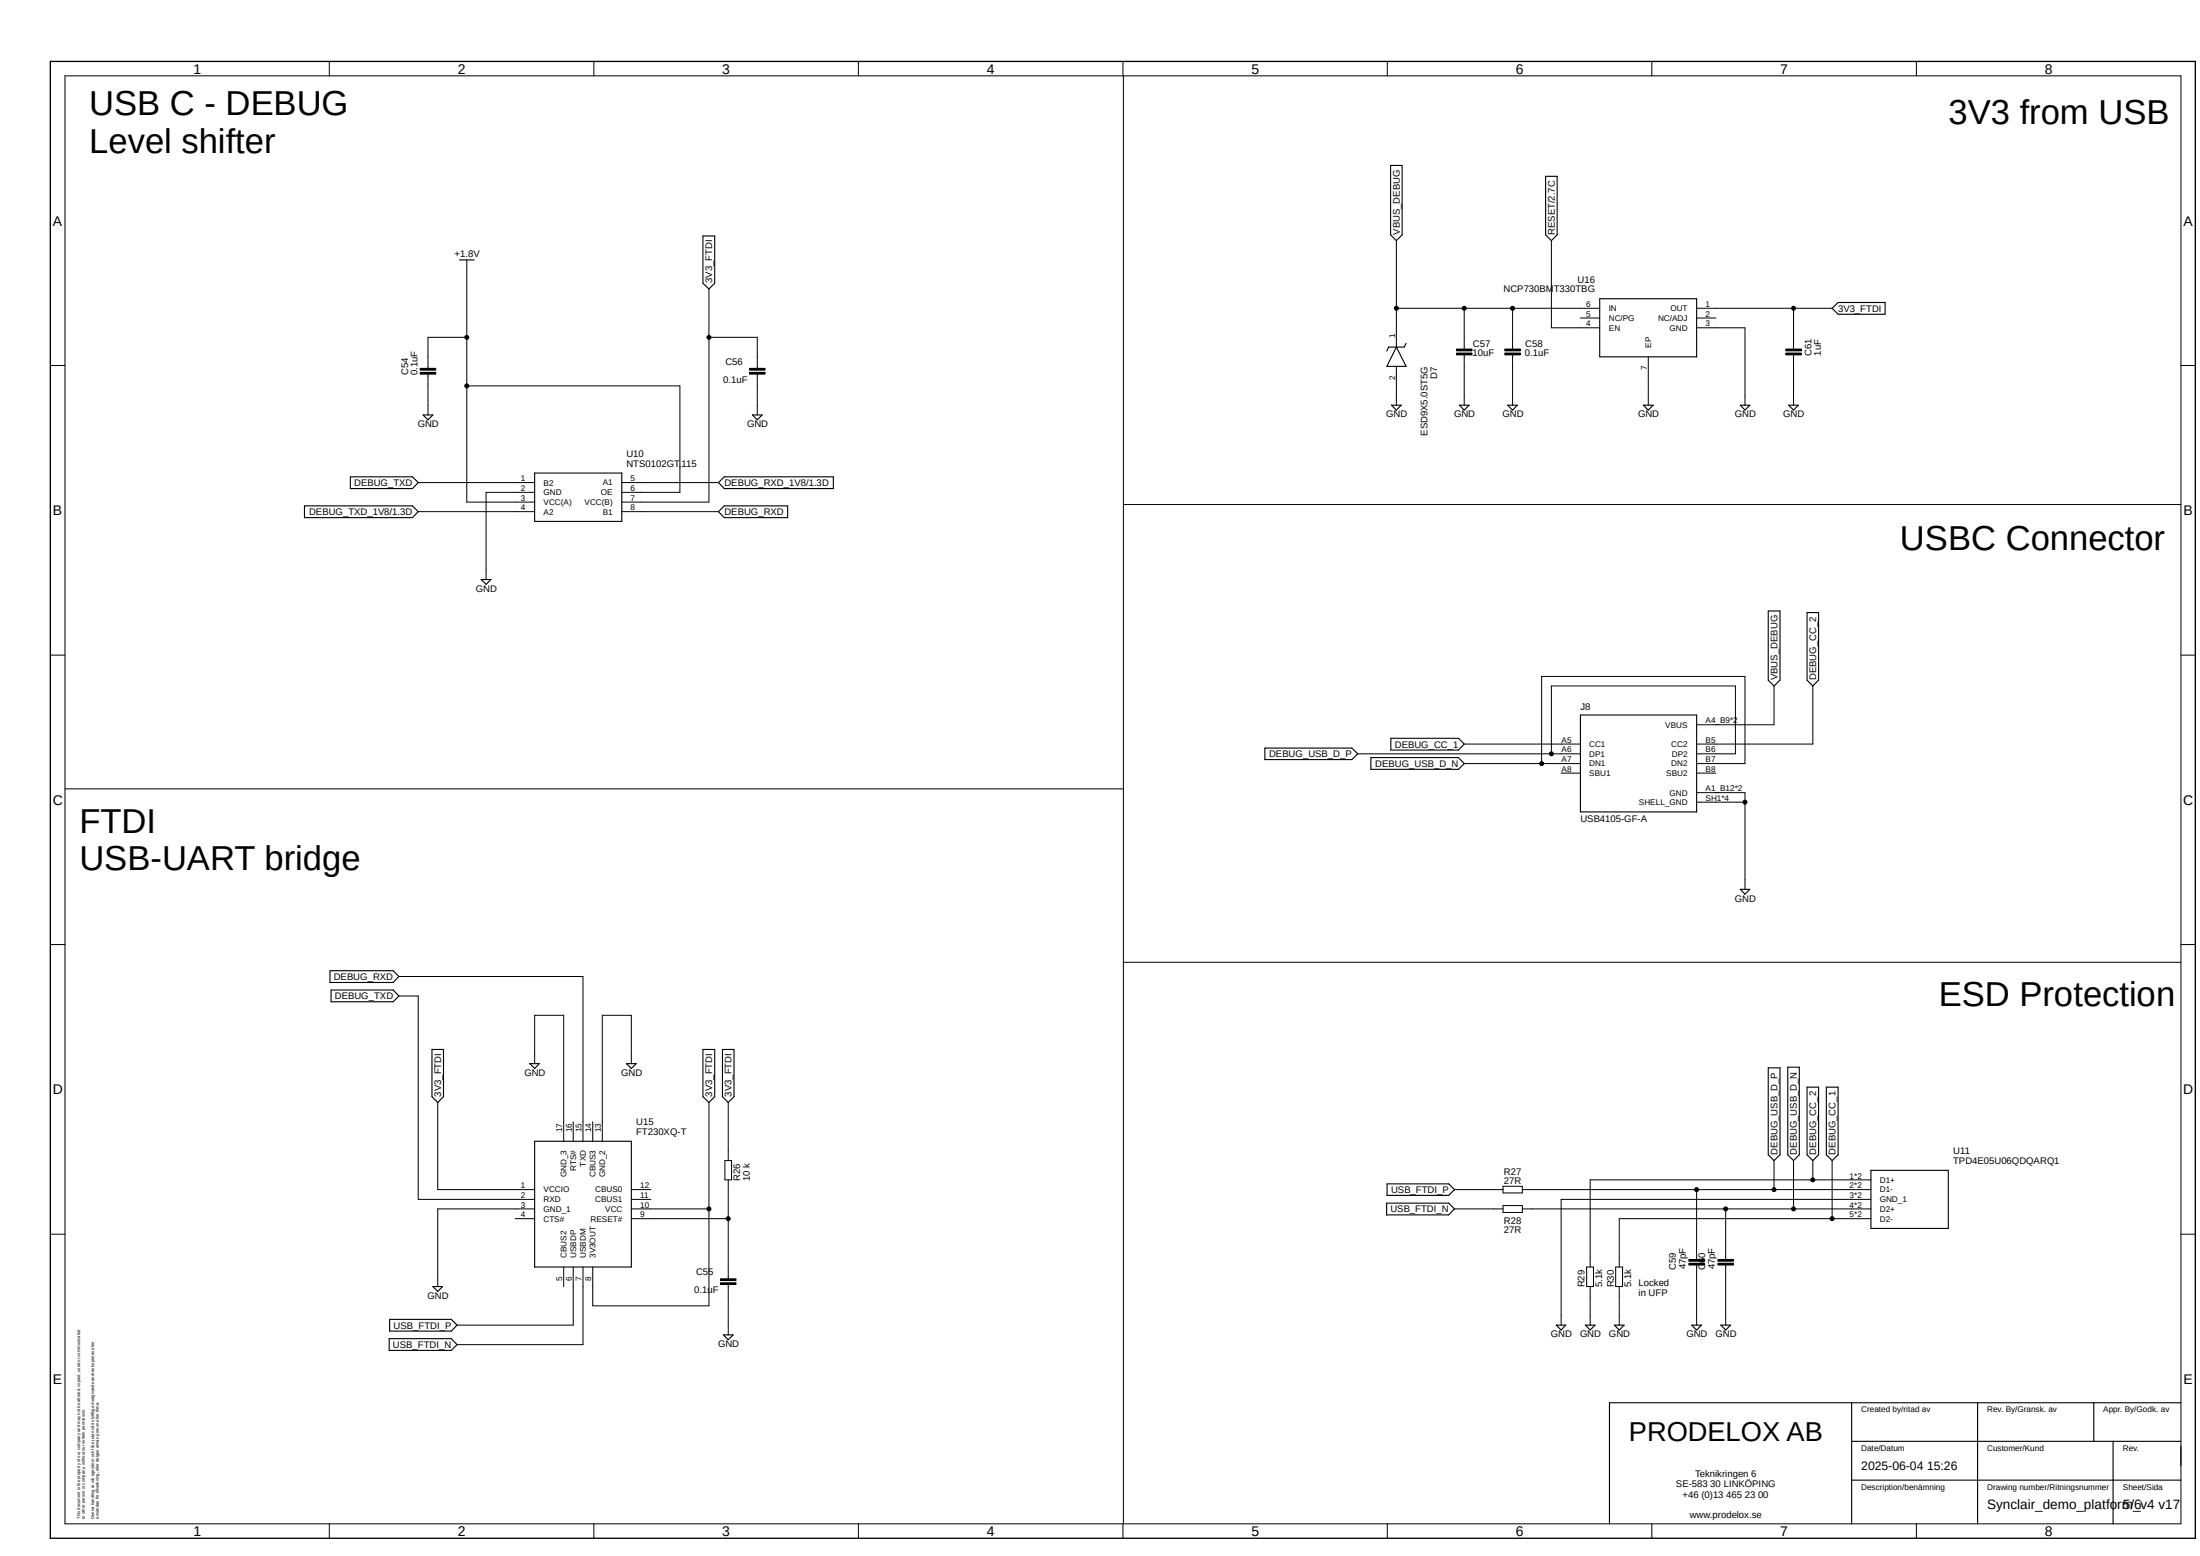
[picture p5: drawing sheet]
<svg xmlns="http://www.w3.org/2000/svg" width="420mm" height="297mm" viewBox="0 0 420 297" stroke-linecap="round" stroke-linejoin="round" font-family="sans-serif">
<path d="M9.2 11.5l410.2 282.5M419.4 11.5l-410.2 282.5" fill="none" stroke="#fff" stroke-width=".19"/>
<g fill="none" stroke="#000" stroke-width=".21">
<path d="M265.5 31.6h2.2v13.2l-1.1 1.1-1.1-1.1zM295.1 33.7h2.2v11.1l-1.1 1.1-1.1-1.1zM87.7 49.6h2.8M134.2 45h2.2v9.1l-1.1 1.1-1.1-1.1zM305.4 57h18.5v11.1h-18.5zM349.8 58.8l1.1-1.1h9v2.3h-9zM80.8 79.2h1.8l-.9 .9zM143.6 79.2h1.9l-.9 .9zM265.6 77.3h1.9l-.9 1zM266.6 66.3l1.8 3.6h-3.6zM268.4 65.5l-.3 .8h-3l-.3 .7M278.6 77.3h1.9l-1 1z"/>
<path d="M287.8 77.3h1.9l-.9 1zM313.7 77.3h1.9l-.9 1zM332.2 77.3h1.9l-1 1zM341.5 77.3h1.8l-.9 1zM58.1 96.6h20.6l1.1 1.1-1.1 1.1h-20.6zM66.9 91h11.8l1.1 1.1-1.1 1.2h-11.8zM102.1 90.3h16.6v9.2h-16.6zM138.3 96.6h12.1v2.2h-12.1l-1.1-1.1zM138.3 91h20.8v2.3h-20.8l-1.1-1.2zM91.9 110.6h1.8l-.9 .9zM337.6 116.6h2.2v13.2l-1.1 1.1-1.1-1.1zM345 116.9h2.2v12.9l-1.1 1.1-1.1-1.1z"/>
<path d="M301.7 136.5h22.2v18.5h-22.2zM241.5 142.8h16.6l1.1 1.1-1.1 1.1h-16.6zM261.7 144.6h16.7l1.1 1.2-1.1 1.1h-16.7zM265.5 140.9h12.9l1.1 1.1-1.1 1.2h-12.9zM332.2 169.8h1.9l-1 .9zM63 185.3h12.1l1.1 1.1-1.1 1.1h-12.1zM63.2 189h11.9l1.1 1.1-1.1 1.1h-11.9zM82.5 200.3h2.2v9l-1.1 1.1-1.1-1.1zM101.1 203h1.9l-.9 1zM102.1 217.8h18.4v24.1h-18.4zM119.6 203h1.9l-1 1zM134.2 200.3h2.2v9l-1.1 1.1-1.1-1.1z"/>
<path d="M137.9 200.3h2.2v9l-1.1 1.1-1.1-1.1zM337.6 203.8h2.2v16.6l-1.1 1.1-1.1-1.1zM341.3 203.7h2.2v16.7l-1.1 1.1-1.1-1.1zM345 207.5h2.2v12.9l-1.1 1.1-1.1-1.1zM348.7 207.5h2.2v12.9l-1.1 1.1-1.1-1.1zM264.7 229.7h11.9l1.1 1.1-1.1 1.1h-11.9zM264.8 226h11.8l1.1 1.1-1.1 1.1h-11.8zM357.2 223.4h14.7v11.1h-14.7zM74.3 255.5h11.8l1.1 1.2-1.1 1.1h-11.8zM74.4 251.8h11.7l1.1 1.1-1.1 1.2h-11.7zM82.6 245.6h1.9l-.9 .9zM138.1 254.8h1.9l-1 .9z"/>
<path d="M297.1 252.9h1.8l-.9 1zM302.6 252.9h1.9l-.9 1zM308.2 252.9h1.8l-.9 1zM323 252.9h1.8l-.9 1zM328.5 252.9h1.9l-1 1zM353.5 267.8v23.1M353.5 275.1h62.8M377.5 267.8v23.1M399.7 267.8v7.3M403.4 275.1v15.8M416.3 267.8h-109v23.1M353.5 282.5h62.8"/>
</g>
<g fill="none" stroke="#000" stroke-width=".19">
<path d="M12.4 14.5h403.9v276.4h-403.9zM62.9 11.7v2.8M113.4 11.7v2.8M163.9 11.7v2.8M214.4 11.7v2.8M214.5 14.5v276.4M264.8 11.7v2.8M315.3 11.7v2.8M365.8 11.7v2.8M89.1 49.6v46.2h13M135.3 55.2v40.6h-16.6M266.6 45.9v20.4"/>
<path d="M266.6 58.8h38.8M279.5 58.8v7.8M288.8 58.8v7.8M296.2 45.9v16.7h9.2M323.9 58.8h25.9M342.4 58.8v7.8M9.6 69.8h2.8M80.2 70.3h3v.4h-3zM80.2 71.1h3v.3h-3zM81.7 71.4v7.8M89.1 73.7h40.7v20.3h-11.1M89.1 64.4h-7.4v5.9"/>
<path d="M135.3 64.4h9.3v5.9M143.1 70.3h2.9v.4h-2.9zM143.1 71.1h2.9v.3h-2.9zM144.6 71.4v7.8M266.6 69.9v7.4M278 66.6h3v.4h-3zM278 67.4h3v.3h-3zM279.5 67.7v9.6M287.3 66.6h2.9v.4h-2.9zM287.3 67.4h2.9v.3h-2.9zM288.8 67.7v9.6M301.7 60.7h3.7"/>
<path d="M314.7 68.1v9.2M323.9 62.6h9.2v14.7M323.9 60.7h3.7M340.9 66.6h3v.4h-3zM340.9 67.4h3v.3h-3zM342.4 67.7v9.6M416.3 69.8h2.8M79.8 92.1h22.3M79.8 97.7h22.3M102.1 94h-9.3v16.6M118.7 92.1h18.5M118.7 97.7h18.5"/>
<path d="M214.5 96.3h201.8M9.6 125.1h2.8M338.7 130.9v7.4h-14.8M346.1 130.9v11.1h-22.2M416.3 125.1h2.8M12.4 150.6h202.1M259.2 143.9h42.5M279.5 142h22.2M279.5 145.8h22.2M294.3 145.8v-16.7h38.8v16.7h-9.2M296.2 143.9v-13h35.1v13h-7.4M298 147.6h3.7"/>
<path d="M323.9 151.3h9.2v18.5M323.9 147.6h3.7M323.9 153.1h9.2M9.6 180.3h2.8M76.2 190.1h3.6v38.8h22.3M76.2 186.4h35.1v31.4M214.5 183.7h201.8M416.3 180.3h2.8M83.6 210.4v16.7h18.5M102.1 203v-9.2h5.5v24M109.4 214.1v3.7M113.2 214.1v3.7"/>
<path d="M120.5 203v-9.2h-5.5v24M135.3 210.4v38.9h-22.1v-7.4M139 210.4v11.1M9.6 235.6h2.8M98.3 232.6h3.8M102.1 230.8h-18.5v14.8M120.5 227.1h3.7M120.5 228.9h3.7M120.5 230.8h14.8M120.5 232.6h18.5M138.4 221.5h1.3v3.7h-1.3zM139 225.2v18.9"/>
<path d="M277.7 227.1h9.2M277.7 230.8h9.2M286.9 226.4h3.7v1.3h-3.7zM286.9 230.1h3.7v1.3h-3.7zM290.6 227.1h66.6M290.6 230.8h66.6M323.9 227.1v13.3M329.4 230.8v9.6M338.7 221.5v5.6M342.4 221.5v9.3M346.1 221.5v3.7M349.8 221.5v11.1"/>
<path d="M357.2 228.9h-59.2v24M357.2 232.6h-48.1v9.3M357.2 225.2h-53.6v16.7M416.3 235.6h2.8M107.6 241.9v3.7M109.4 241.9v11h-22.2M111.3 241.9v14.8h-24.1M137.5 244.1h3v.3h-3zM137.5 244.9h3v.3h-3zM139 245.2v9.6M302.9 241.9h1.3v3.7h-1.3zM303.6 245.6v7.3"/>
<path d="M308.4 241.9h1.4v3.7h-1.4zM309.1 245.6v7.3M322.4 240.4h3v.3h-3zM322.4 241.1h3v.4h-3zM323.9 241.5v11.4M328 240.4h2.9v.3h-2.9zM328 241.1h2.9v.4h-2.9zM329.4 241.5v11.4M62.9 290.9v2.7M113.4 290.9v2.7M163.9 290.9v2.7M214.4 290.9v2.7"/>
<path d="M264.8 290.9v2.7M315.3 290.9v2.7M365.8 290.9v2.7"/>
<circle cx="266.6" cy="58.8" r=".38"/>
<circle cx="279.5" cy="58.8" r=".38"/>
<circle cx="288.8" cy="58.8" r=".38"/>
<circle cx="342.4" cy="58.8" r=".38"/>
<circle cx="89.1" cy="73.7" r=".38"/>
<circle cx="89.1" cy="64.4" r=".38"/>
<circle cx="135.3" cy="64.4" r=".38"/>
<circle cx="294.3" cy="145.8" r=".38"/>
<circle cx="296.2" cy="143.9" r=".38"/>
<circle cx="333.1" cy="153.1" r=".38"/>
<circle cx="135.3" cy="230.8" r=".38"/>
<circle cx="139" cy="232.6" r=".38"/>
<circle cx="323.9" cy="227.1" r=".38"/>
<circle cx="329.4" cy="230.8" r=".38"/>
<circle cx="338.7" cy="227.1" r=".38"/>
<circle cx="342.4" cy="230.8" r=".38"/>
<circle cx="346.1" cy="225.2" r=".38"/>
<circle cx="349.8" cy="232.6" r=".38"/>
</g>
<g fill="none" stroke="#000" stroke-width=".34">
<path d="M80.2 70.5h3M80.2 71.2h3M143.1 70.5h2.9M143.1 71.2h2.9M278 66.8h3M278 67.6h3M287.3 66.8h2.9M287.3 67.6h2.9M340.9 66.8h3M340.9 67.6h3M137.5 244.3h3M137.5 245h3"/>
<path d="M322.4 240.6h3M322.4 241.3h3M328 240.6h2.9M328 241.3h2.9"/>
</g>
<path d="M9.6 11.7h409.5v281.9h-409.5z" fill="none" stroke="#000" stroke-width=".25"/>
<g fill="#000">
<circle cx="266.6" cy="58.8" r=".38"/>
<circle cx="279.5" cy="58.8" r=".38"/>
<circle cx="288.8" cy="58.8" r=".38"/>
<circle cx="342.4" cy="58.8" r=".38"/>
<circle cx="89.1" cy="73.7" r=".38"/>
<circle cx="89.1" cy="64.4" r=".38"/>
<circle cx="135.3" cy="64.4" r=".38"/>
<circle cx="294.3" cy="145.8" r=".38"/>
<circle cx="296.2" cy="143.9" r=".38"/>
<circle cx="333.1" cy="153.1" r=".38"/>
<circle cx="135.3" cy="230.8" r=".38"/>
<circle cx="139" cy="232.6" r=".38"/>
<circle cx="323.9" cy="227.1" r=".38"/>
<circle cx="329.4" cy="230.8" r=".38"/>
<circle cx="338.7" cy="227.1" r=".38"/>
<circle cx="342.4" cy="230.8" r=".38"/>
<circle cx="346.1" cy="225.2" r=".38"/>
<circle cx="349.8" cy="232.6" r=".38"/>
</g>
<g font-size="6.6">
<text x="17" y="21.9">USB C - DEBUG</text>
<text x="372" y="23.7">3V3 from USB</text>
<text x="17" y="29.3">Level shifter</text>
<text x="362.7" y="105.1">USBC Connector</text>
<text x="15.2" y="159">FTDI</text>
<text x="15.2" y="166.1">USB-UART bridge</text>
<text x="370.1" y="191.9">ESD Protection</text>
</g>
<text font-size="5.2" x="310.9" y="275.1">PRODELOX AB</text>
<g font-size="2.7">
<text x="36.9" y="14.1">1</text>
<text x="87.4" y="14.1">2</text>
<text x="137.9" y="14.1">3</text>
<text x="188.4" y="14.1">4</text>
<text x="238.9" y="14.1">5</text>
<text x="289.4" y="14.1">6</text>
<text x="339.9" y="14.1">7</text>
<text x="390.4" y="14.1">8</text>
<text x="10.1" y="43.1">A</text>
<text x="416.8" y="43.1">A</text>
<text x="10.1" y="98.3">B</text>
<text x="416.8" y="98.3">B</text>
<text x="10.1" y="153.6">C</text>
<text x="416.8" y="153.6">C</text>
<text x="10.1" y="208.9">D</text>
<text x="416.8" y="208.9">D</text>
<text x="10.1" y="264.2">E</text>
<text x="416.8" y="264.2">E</text>
<text x="36.9" y="293.2">1</text>
<text x="87.4" y="293.2">2</text>
<text x="137.9" y="293.2">3</text>
<text x="188.4" y="293.2">4</text>
<text x="238.9" y="293.2">5</text>
<text x="289.4" y="293.2">6</text>
<text x="339.9" y="293.2">7</text>
<text x="390.4" y="293.2">8</text>
</g>
<g font-size="2.6">
<text x="379.3" y="288.1">Synclair_demo_platform_v4 v17</text>
<text x="405.3" y="288.1">5/6</text>
</g>
<text font-size="2.3" x="355.3" y="280.7">2025-06-04 15:26</text>
<g font-size="1.8">
<text x="267.2" y="44.8" transform="rotate(-90 267.2 44.8)">VBUS_DEBUG</text>
<text x="296.8" y="44.8" transform="rotate(-90 296.8 44.8)">RESET/2.7C</text>
<text x="86.8" y="49.1">+1.8V</text>
<text x="301.2" y="53.9">U16</text>
<text x="136" y="54.1" transform="rotate(-90 136 54.1)">3V3_FTDI</text>
<text x="287" y="55.8">NCP730BMT330TBG</text>
<text x="350.9" y="59.5">3V3_FTDI</text>
<text x="77.9" y="71.6" transform="rotate(-90 77.9 71.6)">C54</text>
<text x="79.7" y="71.7" transform="rotate(-90 79.7 71.7)">0.1uF</text>
<text x="138.5" y="69.7">C56</text>
<text x="281.1" y="67.9">10uF</text>
<text x="281.2" y="66.2">C57</text>
<text x="291.1" y="67.9">0.1uF</text>
<text x="291.2" y="66.2">C58</text>
<text x="345.8" y="67.9" transform="rotate(-90 345.8 67.9)">C61</text>
<text x="347.6" y="67.9" transform="rotate(-90 347.6 67.9)">1uF</text>
<text x="138" y="73.1">0.1uF</text>
<text x="274.4" y="72.3" transform="rotate(-90 274.4 72.3)">D7</text>
<text x="79.8" y="81.5">GND</text>
<text x="142.6" y="81.5">GND</text>
<text x="264.6" y="79.7">GND</text>
<text x="272.5" y="83.2" transform="rotate(-90 272.5 83.2)">ESD9X5.0ST5G</text>
<text x="277.6" y="79.7">GND</text>
<text x="286.8" y="79.7">GND</text>
<text x="312.7" y="79.7">GND</text>
<text x="331.2" y="79.7">GND</text>
<text x="340.4" y="79.7">GND</text>
<text x="119.6" y="89.1">NTS0102GT,115</text>
<text x="119.6" y="87.2">U10</text>
<text x="67.6" y="92.8">DEBUG_TXD</text>
<text x="138.3" y="92.8">DEBUG_RXD_1V8/1.3D</text>
<text x="59" y="98.3">DEBUG_TXD_1V8/1.3D</text>
<text x="138.3" y="98.3">DEBUG_RXD</text>
<text x="90.8" y="112.9">GND</text>
<text x="339.3" y="129.8" transform="rotate(-90 339.3 129.8)">VBUS_DEBUG</text>
<text x="346.7" y="129.8" transform="rotate(-90 346.7 129.8)">DEBUG_CC_2</text>
<text x="301.7" y="135.6">J8</text>
<text x="266.3" y="142.7">DEBUG_CC_1</text>
<text x="242.3" y="144.6">DEBUG_USB_D_P</text>
<text x="262.6" y="146.4">DEBUG_USB_D_N</text>
<text x="301.7" y="156.8">USB4105-GF-A</text>
<text x="331.2" y="172.1">GND</text>
<text x="63.7" y="187.1">DEBUG_RXD</text>
<text x="63.9" y="190.8">DEBUG_TXD</text>
<text x="84.2" y="209.3" transform="rotate(-90 84.2 209.3)">3V3_FTDI</text>
<text x="100.1" y="205.4">GND</text>
<text x="118.6" y="205.4">GND</text>
<text x="136" y="209.3" transform="rotate(-90 136 209.3)">3V3_FTDI</text>
<text x="139.7" y="209.3" transform="rotate(-90 139.7 209.3)">3V3_FTDI</text>
<text x="121.5" y="214.8">U15</text>
<text x="121.5" y="216.6">FT230XQ-T</text>
<text x="339.3" y="220.4" transform="rotate(-90 339.3 220.4)">DEBUG_USB_D_P</text>
<text x="343" y="220.4" transform="rotate(-90 343 220.4)">DEBUG_USB_D_N</text>
<text x="346.7" y="220.4" transform="rotate(-90 346.7 220.4)">DEBUG_CC_2</text>
<text x="350.4" y="220.4" transform="rotate(-90 350.4 220.4)">DEBUG_CC_1</text>
<text x="372.9" y="220.3">U11</text>
<text x="141.3" y="225.4" transform="rotate(-90 141.3 225.4)">R26</text>
<text x="143.1" y="225.4" transform="rotate(-90 143.1 225.4)">10 k</text>
<text x="265.6" y="227.8">USB_FTDI_P</text>
<text x="287.1" y="226.1">27R</text>
<text x="287.1" y="224.4">R27</text>
<text x="372.9" y="222.2">TPD4E05U06QDQARQ1</text>
<text x="265.4" y="231.4">USB_FTDI_N</text>
<text x="287.1" y="233.6">R28</text>
<text x="287.1" y="235.3">27R</text>
<text x="132.9" y="243.5">C55</text>
<text x="302.5" y="245.7" transform="rotate(-90 302.5 245.7)">R29</text>
<text x="305.9" y="245.7" transform="rotate(-90 305.9 245.7)">5.1k</text>
<text x="308.1" y="245.7" transform="rotate(-90 308.1 245.7)">R30</text>
<text x="311.4" y="245.7" transform="rotate(-90 311.4 245.7)">5.1k</text>
<text x="312.8" y="245.4">Locked</text>
<text x="320" y="242.4" transform="rotate(-90 320 242.4)">C59</text>
<text x="321.8" y="242.3" transform="rotate(-90 321.8 242.3)">47pF</text>
<text x="325.5" y="242.4" transform="rotate(-90 325.5 242.4)">C60</text>
<text x="327.4" y="242.3" transform="rotate(-90 327.4 242.3)">47pF</text>
<text x="81.6" y="247.9">GND</text>
<text x="132.5" y="246.9">0.1uF</text>
<text x="312.8" y="247.4">in UFP</text>
<text x="75" y="257.3">USB_FTDI_N</text>
<text x="75.1" y="253.6">USB_FTDI_P</text>
<text x="137.1" y="257.1">GND</text>
<text x="296.1" y="255.3">GND</text>
<text x="301.6" y="255.3">GND</text>
<text x="307.2" y="255.3">GND</text>
<text x="321.9" y="255.3">GND</text>
<text x="327.5" y="255.3">GND</text>
<text x="323.6" y="282">Teknikringen 6</text>
<text x="320" y="283.9">SE-583 30 LINKÖPING</text>
<text x="321.2" y="285.9">+46 (0)13 465 23 00</text>
<text x="322.6" y="289.8">www.prodelox.se</text>
</g>
<g font-size="1.6">
<text x="302.8" y="58.6">6</text>
<text x="307.1" y="59.4">IN</text>
<text x="318.9" y="59.4">OUT</text>
<text x="325.6" y="58.6">1</text>
<text x="266.3" y="64.6" transform="rotate(-90 266.3 64.6)">1</text>
<text x="302.8" y="60.5">5</text>
<text x="302.8" y="62.3">4</text>
<text x="307.1" y="61.3">NC/PG</text>
<text x="307.1" y="63.1">EN</text>
<text x="316.5" y="61.3">NC/ADJ</text>
<text x="318.7" y="63.1">GND</text>
<text x="325.6" y="60.5">2</text>
<text x="325.6" y="62.3">3</text>
<text x="314.4" y="70.7" transform="rotate(-90 314.4 70.7)">7</text>
<text x="315.2" y="66.4" transform="rotate(-90 315.2 66.4)">EP</text>
<text x="266.3" y="72.6" transform="rotate(-90 266.3 72.6)">2</text>
<text x="99.4" y="91.9">1</text>
<text x="99.4" y="93.7">2</text>
<text x="99.4" y="95.6">3</text>
<text x="103.8" y="92.7">B2</text>
<text x="103.8" y="94.5">GND</text>
<text x="114.7" y="94.5">OE</text>
<text x="115.1" y="92.7">A1</text>
<text x="120.4" y="91.9">5</text>
<text x="120.4" y="93.7">6</text>
<text x="120.4" y="95.6">7</text>
<text x="99.4" y="97.4">4</text>
<text x="103.8" y="96.4">VCC(A)</text>
<text x="103.8" y="98.3">A2</text>
<text x="111.6" y="96.4">VCC(B)</text>
<text x="115.1" y="98.2">B1</text>
<text x="120.4" y="97.4">8</text>
<text x="298.1" y="141.8">A5</text>
<text x="298.1" y="143.6">A6</text>
<text x="303.4" y="142.6">CC1</text>
<text x="317.9" y="138.9">VBUS</text>
<text x="319.1" y="142.6">CC2</text>
<text x="325.6" y="138.1">A4_B9*2</text>
<text x="325.6" y="141.8">B5</text>
<text x="325.6" y="143.6">B6</text>
<text x="298.1" y="145.5">A7</text>
<text x="298.1" y="147.3">A8</text>
<text x="303.4" y="144.4">DP1</text>
<text x="303.4" y="146.3">DN1</text>
<text x="303.4" y="148.1">SBU1</text>
<text x="318.1" y="148.1">SBU2</text>
<text x="319.1" y="146.3">DN2</text>
<text x="319.1" y="144.4">DP2</text>
<text x="325.6" y="145.5">B7</text>
<text x="325.6" y="147.3">B8</text>
<text x="312.9" y="153.7">SHELL_GND</text>
<text x="318.7" y="151.8">GND</text>
<text x="325.6" y="151">A1_B12*2</text>
<text x="325.6" y="152.9">SH1*4</text>
<text x="107.3" y="216.1" transform="rotate(-90 107.3 216.1)">17</text>
<text x="109.2" y="216.1" transform="rotate(-90 109.2 216.1)">16</text>
<text x="111" y="216.1" transform="rotate(-90 111 216.1)">15</text>
<text x="112.9" y="216.1" transform="rotate(-90 112.9 216.1)">14</text>
<text x="114.7" y="216.1" transform="rotate(-90 114.7 216.1)">13</text>
<text x="99.4" y="226.8">1</text>
<text x="103.8" y="227.6">VCCIO</text>
<text x="108.1" y="224.7" transform="rotate(-90 108.1 224.7)">GND_3</text>
<text x="110" y="223.5" transform="rotate(-90 110 223.5)">RTS#</text>
<text x="111.8" y="222.7" transform="rotate(-90 111.8 222.7)">TXD</text>
<text x="113.6" y="227.6">CBUS0</text>
<text x="113.7" y="224.7" transform="rotate(-90 113.7 224.7)">CBUS3</text>
<text x="115.5" y="224.7" transform="rotate(-90 115.5 224.7)">GND_2</text>
<text x="122.2" y="226.8">12</text>
<text x="353.1" y="225">1*2</text>
<text x="353.1" y="226.8">2*2</text>
<text x="358.9" y="225.8">D1+</text>
<text x="358.9" y="227.6">D1-</text>
<text x="99.4" y="228.7">2</text>
<text x="99.4" y="230.5">3</text>
<text x="99.4" y="232.4">4</text>
<text x="103.8" y="229.5">RXD</text>
<text x="103.8" y="231.3">GND_1</text>
<text x="103.8" y="233.2">CTS#</text>
<text x="112.7" y="233.2">RESET#</text>
<text x="113.6" y="229.5">CBUS1</text>
<text x="115.5" y="231.3">VCC</text>
<text x="122.2" y="228.7">11</text>
<text x="122.2" y="230.5">10</text>
<text x="122.2" y="232.4">9</text>
<text x="353.1" y="228.7">3*2</text>
<text x="353.1" y="230.5">4*2</text>
<text x="353.1" y="232.4">5*2</text>
<text x="358.9" y="229.5">GND_1</text>
<text x="358.9" y="231.3">D2+</text>
<text x="358.9" y="233.2">D2-</text>
<text x="107.3" y="244.5" transform="rotate(-90 107.3 244.5)">5</text>
<text x="108.2" y="240.2" transform="rotate(-90 108.2 240.2)">CBUS2</text>
<text x="109.2" y="244.5" transform="rotate(-90 109.2 244.5)">6</text>
<text x="110" y="240.2" transform="rotate(-90 110 240.2)">USBDP</text>
<text x="111" y="244.5" transform="rotate(-90 111 244.5)">7</text>
<text x="111.8" y="240.2" transform="rotate(-90 111.8 240.2)">USBDM</text>
<text x="112.9" y="244.5" transform="rotate(-90 112.9 244.5)">8</text>
<text x="113.7" y="240.2" transform="rotate(-90 113.7 240.2)">3V3OUT</text>
<text x="355.3" y="269.6">Created by/ritad av</text>
<text x="379.3" y="269.6">Rev. By/Gransk. av</text>
<text x="401.5" y="269.6">Appr. By/Godk. av</text>
<text x="355.3" y="277">Date/Datum</text>
<text x="379.3" y="277">Customer/Kund</text>
<text x="405.2" y="277">Rev.</text>
<text x="355.3" y="284.4">Description/benämning</text>
<text x="379.3" y="284.4">Drawing number/Ritningsnummer</text>
<text x="405.2" y="284.4">Sheet/Sida</text>
</g>
<g font-size=".8">
<text x="15.3" y="289.9" transform="rotate(-90 15.3 289.9)">This document is the property of our company and may not be altered, copied, used or communicated</text>
<text x="16.2" y="289.9" transform="rotate(-90 16.2 289.9)">to other person or company, without our written permission.</text>
<text x="17.9" y="289.9" transform="rotate(-90 17.9 289.9)">Denna handling är vår egendom och får ej utan vårt skriftliga medgivande andras kopieras eller</text>
<text x="18.8" y="289.9" transform="rotate(-90 18.8 289.9)">användas för tillverkning, eller delges annan person eller firma.</text>
</g>
</svg>
